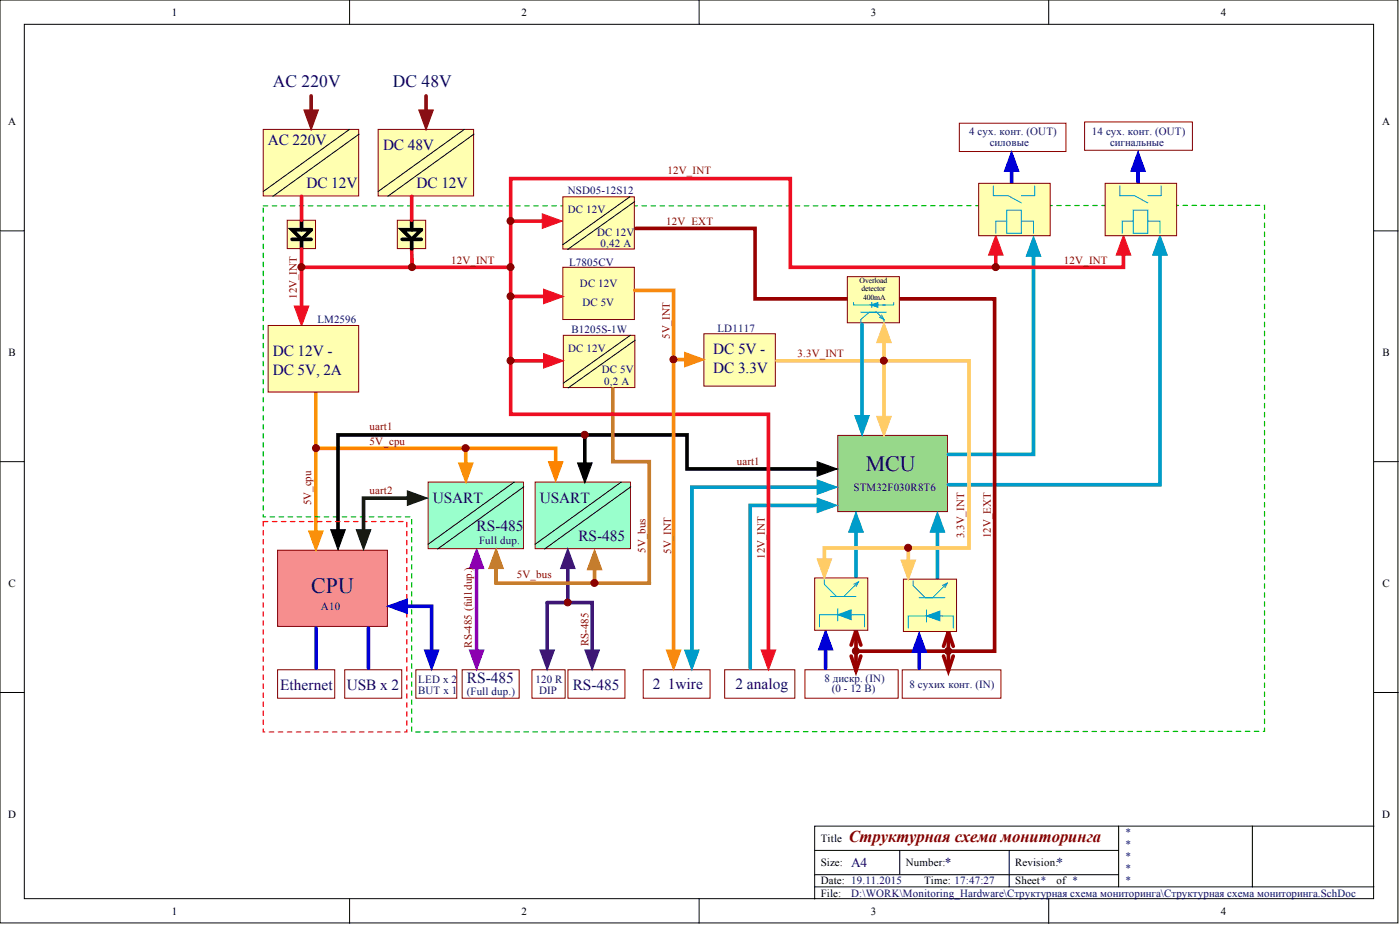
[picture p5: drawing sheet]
<svg xmlns="http://www.w3.org/2000/svg" width="292mm" height="193mm" viewBox="0 0 292 193" stroke-linecap="round" stroke-linejoin="round" font-family="sans-serif">
<g fill="#fff" stroke="#000" stroke-width=".21">
<path d="M0 0h291.7v192.5h-291.7z"/>
<path d="M5.1 5.1h281.5v182.4h-281.5z"/>
</g>
<g fill="none" stroke="#000" stroke-width=".21">
<path d="M72.9 0v5.1M145.9 0v5.1M218.8 0v5.1M0 48.2h5.1M286.7 48.2h5M0 96.3h5.1M286.7 96.3h5M0 144.5h5.1M286.7 144.5h5M170 177.4h63.4M187.7 177.4v5.1M210.6 177.4v7.6"/>
<path d="M233.4 172.3v12.7M261.3 172.3h-91.3v15.2M286.7 172.3h-25.4v12.7M72.9 187.5v5.1M145.9 187.5v5.1M170 185h116.7M170 182.5h63.4M218.8 187.5v5.1"/>
</g>
<path d="M78.9 27h19.9v13.9h-19.9z" fill="#ffffb0" stroke="#800000" stroke-width=".21"/>
<path d="M57.9 114.8h22.9v15.9h-22.9z" fill="#f68e8e" stroke="#800000" stroke-width=".21"/>
<path d="M96.9 27l-18 12.9M98.9 28l-18 13" fill="none" stroke="#000" stroke-width=".21"/>
<path d="M54.9 27h19.9v13.9h-19.9z" fill="#ffffb0" stroke="#800000" stroke-width=".21"/>
<path d="M72.9 27l-18 12.9M74.9 28l-18 13" fill="none" stroke="#000" stroke-width=".21"/>
<path d="M111.6 100.6h19.9v13.9h-19.9z" fill="#9fc" stroke="#800000" stroke-width=".21"/>
<path d="M129.6 100.6l-18 12.9M131.6 101.6l-18 12.9" fill="none" stroke="#000" stroke-width=".21"/>
<path d="M65.9 81.9v31.9" fill="none" stroke="#fa8e02" stroke-width=".76"/>
<path d="M64.4 110.8h3l-1.5 4.1z" fill="#fa8e02"/>
<path d="M64.4 110.8h3l-1.5 4.1z" fill="none" stroke="#fa8e02" stroke-width=".21"/>
<path d="M59.9 46h5.9v5.9h-5.9z" fill="#ffffb0" stroke="#800000" stroke-width=".21"/>
<path d="M60.9 47.9h4l-2 2zM60.9 49.9h4M62.9 46v1.9M62.9 49.9v2" fill="none" stroke="#000" stroke-width=".76"/>
<path d="M62.9 51.9v3.9h23.1l-.1-3.9M62.9 55.8v11.1" fill="none" stroke="#ee0e22" stroke-width=".76"/>
<path d="M61.4 63.8h3l-1.5 4.2z" fill="#ee0e22"/>
<path d="M61.4 63.8h3l-1.5 4.2z" fill="none" stroke="#ee0e22" stroke-width=".21"/>
<path d="M174.8 90.8h22.9v15.9h-22.9z" fill="#97d88a" stroke="#800000" stroke-width=".21"/>
<path d="M64.9 20v6" fill="none" stroke="#8e0815" stroke-width=".76"/>
<path d="M63.4 22.9h3l-1.5 4.2z" fill="#8e0815"/>
<path d="M63.4 22.9h3l-1.5 4.2z" fill="none" stroke="#8e0815" stroke-width=".21"/>
<path d="M88.9 20v6" fill="none" stroke="#8e0815" stroke-width=".76"/>
<path d="M87.4 22.9h3l-1.5 4.2z" fill="#8e0815"/>
<path d="M87.4 22.9h3l-1.5 4.2z" fill="none" stroke="#8e0815" stroke-width=".21"/>
<path d="M82.9 46h5.9v5.9h-5.9z" fill="#ffffb0" stroke="#800000" stroke-width=".21"/>
<path d="M83.9 47.9h4l-2 2zM83.9 49.9h4M85.9 46v1.9M85.9 49.9v2" fill="none" stroke="#000" stroke-width=".76"/>
<circle cx="62.9" cy="55.7" r=".72" fill="#800000" stroke="#800000" stroke-width=".21"/>
<path d="M66 93.5h49.9v5.9" fill="none" stroke="#fd8300" stroke-width=".76"/>
<path d="M114.4 96.3h3.1l-1.6 4.2z" fill="#fd8300"/>
<path d="M114.4 96.3h3.1l-1.6 4.2z" fill="none" stroke="#fd8300" stroke-width=".21"/>
<circle cx="65.9" cy="93.5" r=".72" fill="#800000" stroke="#800000" stroke-width=".21"/>
<path d="M118.5 139.7h11.9v6h-11.9z" fill="none" stroke="#800000" stroke-width=".21"/>
<path d="M118.5 125.7h5v12.9" fill="none" stroke="#48128a" stroke-width=".76"/>
<path d="M122 135.6h3.1l-1.6 4.2z" fill="#48128a"/>
<path d="M122 135.6h3.1l-1.6 4.2z" fill="none" stroke="#48128a" stroke-width=".21"/>
<path d="M57.9 139.7h11.9v6h-11.9zM71.9 139.7h11.9v6h-11.9z" fill="none" stroke="#800000" stroke-width=".21"/>
<path d="M66 131v8.4M76.9 131v8.4" fill="none" stroke="#0000bf" stroke-width=".76"/>
<path d="M146.9 69.6h14.9v10.9h-14.9z" fill="#ffffb0" stroke="#800000" stroke-width=".21"/>
<path d="M226.3 25.4h22.5v6h-22.5zM111 139.7h6.9v6h-6.9zM151.2 139.7h14.6v6h-14.6zM188.2 139.8h20.6v5.9h-20.6z" fill="none" stroke="#800000" stroke-width=".21"/>
<path d="M55.9 67.9h18.9v13.9h-18.9z" fill="#ffffb0" stroke="#800000" stroke-width=".21"/>
<path d="M122 90.7h21.3v7.1h30.2" fill="none" stroke="#000" stroke-width=".76"/>
<path d="M170.5 96.3l4.2 1.5-4.2 1.6z" fill="#000"/>
<path d="M170.5 96.3l4.2 1.5-4.2 1.6z" fill="none" stroke="#000" stroke-width=".21"/>
<path d="M54.9 42.9l208.9-.1v109.8l-177.9 .1v-44.9h-31v-64.9" fill="none" stroke="#00bf00" stroke-width=".25" stroke-dasharray=".9 .9"/>
<path d="M162.1 75.3h22.3v14.6" fill="none" stroke="#fc6" stroke-width=".76"/>
<path d="M182.9 86.9h3.1l-1.6 4.1z" fill="#fc6"/>
<path d="M182.9 86.9h3.1l-1.6 4.1z" fill="none" stroke="#fc6" stroke-width=".21"/>
<path d="M122 99.6v-8.9h-51.5v22.8" fill="none" stroke="#000" stroke-width=".76"/>
<path d="M69 110.5h3l-1.5 4.2zM120.5 96.6h3l-1.5 4.1z" fill="#000"/>
<path d="M120.5 96.6h3l-1.5 4.1zM69 110.5h3l-1.5 4.2z" fill="none" stroke="#000" stroke-width=".21"/>
<path d="M114.2 125.7v12.9" fill="none" stroke="#48128a" stroke-width=".76"/>
<path d="M112.6 135.6h3.1l-1.5 4.2z" fill="#48128a"/>
<path d="M112.6 135.6h3.1l-1.5 4.2z" fill="none" stroke="#48128a" stroke-width=".21"/>
<path d="M117.5 70h15v10.9h-15z" fill="#ffffb0" stroke="#800000" stroke-width=".21"/>
<path d="M131.5 70l-14 9.9M132.5 71l-14 9.9" fill="none" stroke="#000" stroke-width=".21"/>
<path d="M62.9 41v5M85.9 41v5" fill="none" stroke="#ee0e22" stroke-width=".76"/>
<path d="M124.1 115.8v5.9h11.4v-.2" fill="none" stroke="#c87b0c" stroke-width=".76"/>
<path d="M124.1 114.7l1.5 4.2h-3.1z" fill="#c87b0c"/>
<path d="M124.1 114.7l1.5 4.2h-3.1z" fill="none" stroke="#c87b0c" stroke-width=".21"/>
<path d="M117.4 55.8h14.9v10.9h-14.9z" fill="#ffffb0" stroke="#800000" stroke-width=".21"/>
<path d="M86 55.8h20.5v6h9.9" fill="none" stroke="#ee0e22" stroke-width=".76"/>
<path d="M113.4 60.3l4.2 1.5-4.2 1.6z" fill="#ee0e22"/>
<path d="M113.4 60.3l4.2 1.5-4.2 1.6z" fill="none" stroke="#ee0e22" stroke-width=".21"/>
<path d="M127.9 81.1v15.2h7.6v25.4" fill="none" stroke="#c87b0c" stroke-width=".76"/>
<path d="M132.4 60.6h8.1v14.4h5.4" fill="none" stroke="#ff8b0f" stroke-width=".76"/>
<path d="M142.8 73.5l4.2 1.5-4.2 1.5z" fill="#ff8b0f"/>
<path d="M142.8 73.5l4.2 1.5-4.2 1.5z" fill="none" stroke="#ff8b0f" stroke-width=".21"/>
<path d="M54.9 108.8v43.9h30v-43.9h-30" fill="none" stroke="#f00" stroke-width=".25" stroke-dasharray=".9 .9"/>
<path d="M134.2 139.7h14v6h-14z" fill="none" stroke="#800000" stroke-width=".21"/>
<path d="M173.5 101.6h-29.2v37" fill="none" stroke="#009cca" stroke-width=".76"/>
<path d="M142.8 135.6h3.1l-1.6 4.2z" fill="#009cca"/>
<path d="M142.8 135.6h3.1l-1.6 4.2z" fill="none" stroke="#009cca" stroke-width=".21"/>
<path d="M170.5 100.1l4.2 1.5-4.2 1.6z" fill="#009cca"/>
<path d="M170.5 100.1l4.2 1.5-4.2 1.6z" fill="none" stroke="#009cca" stroke-width=".21"/>
<circle cx="86" cy="55.7" r=".72" fill="#800000" stroke="#800000" stroke-width=".21"/>
<path d="M106.5 46.1h9.7" fill="none" stroke="#ee0e22" stroke-width=".76"/>
<path d="M113.1 44.6l4.2 1.5-4.2 1.6z" fill="#ee0e22"/>
<path d="M113.1 44.6l4.2 1.5-4.2 1.6z" fill="none" stroke="#ee0e22" stroke-width=".21"/>
<path d="M195.6 108v12.6" fill="none" stroke="#009cca" stroke-width=".76"/>
<path d="M195.6 106.8l1.5 4.2h-3z" fill="#009cca"/>
<path d="M195.6 106.8l1.5 4.2h-3z" fill="none" stroke="#009cca" stroke-width=".21"/>
<path d="M237.5 32.7v6.8" fill="none" stroke="#00f" stroke-width=".76"/>
<path d="M237.5 31.6l1.5 4.1h-3.1z" fill="#00f"/>
<path d="M237.5 31.6l1.5 4.1h-3.1z" fill="none" stroke="#00f" stroke-width=".21"/>
<path d="M242 50.2v50.9h-44.1" fill="none" stroke="#009cca" stroke-width=".76"/>
<path d="M242 49l1.5 4.2h-3z" fill="#009cca"/>
<path d="M242 49l1.5 4.2h-3z" fill="none" stroke="#009cca" stroke-width=".21"/>
<path d="M173.5 105.4h-17v34" fill="none" stroke="#009cca" stroke-width=".76"/>
<path d="M170.5 103.9l4.2 1.5-4.2 1.6z" fill="#009cca"/>
<path d="M170.5 103.9l4.2 1.5-4.2 1.6z" fill="none" stroke="#009cca" stroke-width=".21"/>
<path d="M106.5 61.6v13.7h9.9" fill="none" stroke="#ee0e22" stroke-width=".76"/>
<path d="M113.4 73.8l4.2 1.5-4.2 1.5z" fill="#ee0e22"/>
<path d="M113.4 73.8l4.2 1.5-4.2 1.5z" fill="none" stroke="#ee0e22" stroke-width=".21"/>
<path d="M200.2 25.7h22.2v5.9h-22.2z" fill="none" stroke="#800000" stroke-width=".21"/>
<path d="M211.1 32.7v6.8" fill="none" stroke="#00f" stroke-width=".76"/>
<path d="M211.1 31.6l1.5 4.1h-3.1z" fill="#00f"/>
<path d="M211.1 31.6l1.5 4.1h-3.1z" fill="none" stroke="#00f" stroke-width=".21"/>
<path d="M215.6 50.4v44.4h-17.7" fill="none" stroke="#009cca" stroke-width=".76"/>
<path d="M215.6 49.3l1.6 4.2h-3.1z" fill="#009cca"/>
<path d="M215.6 49.3l1.6 4.2h-3.1z" fill="none" stroke="#009cca" stroke-width=".21"/>
<path d="M207.8 50.2v5.6h-42.9v-18.5h-58.4v18.5" fill="none" stroke="#ee0e22" stroke-width=".76"/>
<path d="M207.8 49l1.5 4.2h-3.1z" fill="#ee0e22"/>
<path d="M207.8 49l1.5 4.2h-3.1z" fill="none" stroke="#ee0e22" stroke-width=".21"/>
<path d="M234.4 50.2v5.6h-26.6" fill="none" stroke="#ee0e22" stroke-width=".76"/>
<path d="M234.4 49l1.5 4.2h-3z" fill="#ee0e22"/>
<path d="M234.4 49l1.5 4.2h-3z" fill="none" stroke="#ee0e22" stroke-width=".21"/>
<path d="M118.5 115.6v10.1h-4.3" fill="none" stroke="#48128a" stroke-width=".76"/>
<path d="M118.5 114.4l1.5 4.2h-3z" fill="#48128a"/>
<path d="M118.5 114.4l1.5 4.2h-3z" fill="none" stroke="#48128a" stroke-width=".21"/>
<circle cx="118.4" cy="125.7" r=".72" fill="#800000" stroke="#800000" stroke-width=".21"/>
<path d="M96.4 139.7h11.9v6h-11.9z" fill="none" stroke="#800000" stroke-width=".21"/>
<path d="M99.4 115.6v23" fill="none" stroke="#8c00d4" stroke-width=".76"/>
<path d="M99.4 114.4l1.6 4.2h-3.1z" fill="#8c00d4"/>
<path d="M99.4 114.4l1.6 4.2h-3.1z" fill="none" stroke="#8c00d4" stroke-width=".21"/>
<path d="M97.9 135.6h3.1l-1.6 4.2z" fill="#8c00d4"/>
<path d="M97.9 135.6h3.1l-1.6 4.2z" fill="none" stroke="#8c00d4" stroke-width=".21"/>
<path d="M89.3 100.6h19.9v13.9h-19.9z" fill="#9fc" stroke="#800000" stroke-width=".21"/>
<path d="M107.3 100.6l-18 12.9M109.3 101.6l-18 12.9" fill="none" stroke="#000" stroke-width=".21"/>
<path d="M97.2 93.5v6.1" fill="none" stroke="#fa8e02" stroke-width=".76"/>
<path d="M95.7 96.6h3l-1.5 4.1z" fill="#fa8e02"/>
<path d="M95.7 96.6h3l-1.5 4.1z" fill="none" stroke="#fa8e02" stroke-width=".21"/>
<path d="M88 103.9h-12.1v9.6" fill="none" stroke="#003609" stroke-width=".76"/>
<path d="M74.3 110.5h3.1l-1.5 4.2z" fill="#003609"/>
<path d="M74.3 110.5h3.1l-1.5 4.2z" fill="none" stroke="#003609" stroke-width=".21"/>
<path d="M85 102.4l4.2 1.5-4.2 1.5z" fill="#003609"/>
<path d="M85 102.4l4.2 1.5-4.2 1.5z" fill="none" stroke="#003609" stroke-width=".21"/>
<circle cx="97.1" cy="93.5" r=".72" fill="#800000" stroke="#800000" stroke-width=".21"/>
<path d="M103.5 115.6v6.1h20.6v-.2" fill="none" stroke="#c87b0c" stroke-width=".76"/>
<path d="M103.5 114.4l1.5 4.2h-3z" fill="#c87b0c"/>
<path d="M103.5 114.4l1.5 4.2h-3z" fill="none" stroke="#c87b0c" stroke-width=".21"/>
<g fill="#800000" stroke="#800000" stroke-width=".21">
<circle cx="124" cy="121.6" r=".72"/>
<circle cx="122" cy="90.7" r=".72"/>
</g>
<path d="M132.7 47.7h24.8v14.7h50v73.4h-9.6v-4M196.9 134.8l1-3 1 3" fill="none" stroke="#900" stroke-width=".76"/>
<path d="M86.8 139.7h8.5v6h-8.5z" fill="none" stroke="#800000" stroke-width=".21"/>
<path d="M81.9 126.5h8.2v12.1" fill="none" stroke="#0000bf" stroke-width=".76"/>
<path d="M80.8 126.5l4.2-1.6v3.1z" fill="#0000bf"/>
<path d="M80.8 126.5l4.2-1.6v3.1z" fill="none" stroke="#0000bf" stroke-width=".21"/>
<path d="M88.5 135.6h3.1l-1.5 4.2z" fill="#0000bf"/>
<path d="M88.5 135.6h3.1l-1.5 4.2z" fill="none" stroke="#0000bf" stroke-width=".21"/>
<circle cx="106.5" cy="55.7" r=".72" fill="#800000" stroke="#800000" stroke-width=".21"/>
<path d="M117.4 41.1h14.9v10.9h-14.9z" fill="#ffffb0" stroke="#800000" stroke-width=".21"/>
<path d="M131.4 41.1l-14 9.9M132.4 42.1l-14 9.9" fill="none" stroke="#000" stroke-width=".21"/>
<path d="M106.5 75.3v11.1h53.8v52.2" fill="none" stroke="#ee0e22" stroke-width=".76"/>
<path d="M158.8 135.6h3.1l-1.6 4.2z" fill="#ee0e22"/>
<path d="M158.8 135.6h3.1l-1.6 4.2z" fill="none" stroke="#ee0e22" stroke-width=".21"/>
<path d="M167.9 139.7h19.5v6h-19.5z" fill="none" stroke="#800000" stroke-width=".21"/>
<path d="M178.6 108v12.6" fill="none" stroke="#009cca" stroke-width=".76"/>
<path d="M178.6 106.8l1.5 4.2h-3z" fill="#009cca"/>
<path d="M178.6 106.8l1.5 4.2h-3z" fill="none" stroke="#009cca" stroke-width=".21"/>
<path d="M172.3 132.6v6.8" fill="none" stroke="#00f" stroke-width=".76"/>
<path d="M172.3 131.4l1.5 4.2h-3.1z" fill="#00f"/>
<path d="M172.3 131.4l1.5 4.2h-3.1z" fill="none" stroke="#00f" stroke-width=".21"/>
<path d="M177.6 134.6l1-3.1 1 3.1M178.6 131.5v4.3h19.3" fill="none" stroke="#900" stroke-width=".76"/>
<circle cx="207.7" cy="55.7" r=".72" fill="#800000" stroke="#800000" stroke-width=".21"/>
<path d="M230.6 38.2h14.9v11h-14.9z" fill="#ffffb0" stroke="#800000" stroke-width=".21"/>
<path d="M233.6 38.8v2M242.3 38.8v2h-2.8M233.6 40.8h3.1l2.8 1.5M233.6 40.8h.3M236.4 43.8h3.1v4.9h-3.1zM236.4 46.1h-2.2v2.6M239.5 46.1h2.5v2.6" fill="none" stroke="#009cca" stroke-width=".21"/>
<path d="M204.2 38.2h14.9v11h-14.9z" fill="#ffffb0" stroke="#800000" stroke-width=".21"/>
<path d="M207.3 38.8v2M215.9 38.8v2h-2.8M207.3 40.8h3l2.8 1.5M207.3 40.8h.2M210.1 43.8h3v4.9h-3zM210.1 46.1h-2.3v2.6M213.1 46.1h2.5v2.6" fill="none" stroke="#009cca" stroke-width=".21"/>
<g fill="#800000" stroke="#800000" stroke-width=".21">
<circle cx="106.5" cy="46.1" r=".72"/>
<circle cx="106.5" cy="61.8" r=".72"/>
<circle cx="106.5" cy="75.2" r=".72"/>
</g>
<path d="M177.6 136.9l1 3 1-3M178.6 135.6v4.3M196.9 136.9l1 3 1-3M197.9 135.6v4.3" fill="none" stroke="#900" stroke-width=".76"/>
<path d="M188.5 120.8h11.1v10.9h-11.1z" fill="#ffffb0" stroke="#800000" stroke-width=".21"/>
<path d="M194.1 128.5h2.5" fill="none" stroke="#009cca" stroke-width=".21"/>
<path d="M193.3 128.5l2.8-1v2z" fill="#009cca"/>
<path d="M190.5 121.1v1.1l2.6 2.5h1.5M191.8 124.7h5.3M193.3 128.5l2.8-1v2zM193.3 128.5h-3.8v2.5M193.3 127.2v2.6M196.6 128.5h2.3v2.5M196.7 122.1l.9-.4-.5 .9M197.6 121.7l-3 3h-.3" fill="none" stroke="#009cca" stroke-width=".21"/>
<path d="M170 120.6h11.1v10.9h-11.1z" fill="#ffffb0" stroke="#800000" stroke-width=".21"/>
<path d="M175.6 128.2h2.5" fill="none" stroke="#009cca" stroke-width=".21"/>
<path d="M174.8 128.2l2.8-1v2.1z" fill="#009cca"/>
<path d="M172 120.9v1l2.5 2.5h1.6M173.3 124.4h5.3M174.8 128.2l2.8-1v2.1zM174.8 128.2h-3.8v2.6M174.8 127v2.5M178.1 128.2h2.3v2.6M178.1 121.9l1-.5-.5 1M179.1 121.4l-3 3h-.3" fill="none" stroke="#009cca" stroke-width=".21"/>
<path d="M191.8 133.1v6.3" fill="none" stroke="#00f" stroke-width=".76"/>
<path d="M191.8 131.9l1.5 4.2h-3z" fill="#00f"/>
<path d="M191.8 131.9l1.5 4.2h-3z" fill="none" stroke="#00f" stroke-width=".21"/>
<path d="M184.4 75.3h17.8v39h-30.2v5.3" fill="none" stroke="#fc6" stroke-width=".76"/>
<path d="M170.5 116.6h3l-1.5 4.2z" fill="#fc6"/>
<path d="M170.5 116.6h3l-1.5 4.2z" fill="none" stroke="#fc6" stroke-width=".21"/>
<path d="M189.5 114.3v5.6" fill="none" stroke="#fc6" stroke-width=".76"/>
<path d="M188 116.8h3l-1.5 4.2z" fill="#fc6"/>
<path d="M188 116.8h3l-1.5 4.2z" fill="none" stroke="#fc6" stroke-width=".21"/>
<circle cx="189.5" cy="114.3" r=".72" fill="#800000" stroke="#800000" stroke-width=".21"/>
<path d="M140.5 75v63.6" fill="none" stroke="#ff8b0f" stroke-width=".76"/>
<path d="M139 135.6h3.1l-1.6 4.2z" fill="#ff8b0f"/>
<path d="M139 135.6h3.1l-1.6 4.2z" fill="none" stroke="#ff8b0f" stroke-width=".21"/>
<circle cx="140.5" cy="75" r=".72" fill="#800000" stroke="#800000" stroke-width=".21"/>
<path d="M176.8 57.7h10.9v9.6h-10.9z" fill="#ffffb0" stroke="#800000" stroke-width=".21"/>
<g fill="#800000" stroke="#800000" stroke-width=".21">
<circle cx="178.6" cy="135.8" r=".72"/>
<circle cx="197.8" cy="135.8" r=".72"/>
</g>
<path d="M179.6 65.1h5.3M182.1 63.6h2.6M182.7 65.1h.2l1.5 1.6v.7M182.9 65.1h-1.5l-1.8 1.6v.7M183.9 65.7l.5 1-.9-.5" fill="none" stroke="#009cca" stroke-width=".21"/>
<path d="M181.8 63.6l1.4-.5v1z" fill="#009cca"/>
<path d="M178.1 63.1v.5h3.8M181.8 63.6l1.4-.5v1zM186.5 63.1v.5h-2.3" fill="none" stroke="#009cca" stroke-width=".21"/>
<path d="M181.9 63.1v1" fill="none" stroke="#009cca" stroke-width=".25"/>
<path d="M179.9 67.7v22" fill="none" stroke="#009cca" stroke-width=".76"/>
<path d="M178.3 86.7h3.1l-1.5 4.2z" fill="#009cca"/>
<path d="M178.3 86.7h3.1l-1.5 4.2z" fill="none" stroke="#009cca" stroke-width=".21"/>
<path d="M184.4 68.4v6.6" fill="none" stroke="#fc6" stroke-width=".76"/>
<path d="M184.4 67.3l1.6 4.2h-3.1z" fill="#fc6"/>
<path d="M184.4 67.3l1.6 4.2h-3.1z" fill="none" stroke="#fc6" stroke-width=".21"/>
<circle cx="184.4" cy="75.2" r=".72" fill="#800000" stroke="#800000" stroke-width=".21"/>
<g font-size="4.6" fill="#000080">
<text x="180.6" y="98.3">MCU</text>
<text x="64.9" y="123.8">CPU</text>
</g>
<g font-size="3.6" fill="#000080">
<text x="56.9" y="18.3">AC 220V</text>
<text x="81.9" y="18.3">DC 48V</text>
</g>
<text font-size="3.5" fill="#800000" x="177.1" y="175.6">Структурная схема мониторинга</text>
<g font-size="3.2" fill="#000080">
<text x="55.9" y="30.2">AC 220V</text>
<text x="79.9" y="31.3">DC 48V</text>
<text x="63.9" y="39.3">DC 12V</text>
<text x="86.9" y="39.3">DC 12V</text>
<text x="56.9" y="74.2">DC 12V -</text>
<text x="148.8" y="73.9">DC 5V -</text>
<text x="148.8" y="77.9">DC 3.3V</text>
<text x="56.9" y="78.1">DC 5V, 2A</text>
<text x="90.3" y="104.8">USART</text>
<text x="112.6" y="104.8">USART</text>
<text x="99.4" y="110.8">RS-485</text>
<text x="120.7" y="112.9">RS-485</text>
<text x="97.4" y="142.5">RS-485</text>
<text x="136.2" y="143.8">2 1wire</text>
<text x="153.5" y="143.8">2 analog</text>
<text x="58.4" y="144">Ethernet</text>
<text x="72.4" y="144">USB x 2</text>
<text x="119.5" y="144">RS-485</text>
</g>
<g font-size="2.8" fill="#000080">
<text x="177.6" y="180.9">A4</text>
<text x="197.1" y="180.9">*</text>
<text x="220.5" y="180.9">*</text>
</g>
<g font-size="2.3">
<text x="35.9" y="3.3">1</text>
<text x="108.8" y="3.3">2</text>
<text x="181.7" y="3.3">3</text>
<text x="254.7" y="3.3">4</text>
<text x="1.7" y="26.1">A</text>
<text x="288.4" y="26.1">A</text>
<text x="1.8" y="74.3">B</text>
<text x="288.4" y="74.3">B</text>
<text x="1.8" y="122.4">C</text>
<text x="288.4" y="122.4">C</text>
<text x="1.7" y="170.6">D</text>
<text x="288.4" y="170.6">D</text>
<text x="171.2" y="175.6">Title</text>
<text x="171.2" y="180.7">Size:</text>
<text x="171.2" y="184.5">Date: 19.11.2015</text>
<text x="189" y="180.7">Number:</text>
<text x="192.8" y="184.5">Time: 17:47:27</text>
<text x="211.8" y="180.7">Revision:</text>
<text x="211.8" y="184.5">Sheet*</text>
<text x="220.5" y="184.5">of *</text>
<text x="35.9" y="190.8">1</text>
<text x="108.8" y="190.8">2</text>
<text x="171.2" y="187">File:</text>
<text x="181.7" y="190.8">3</text>
<text x="254.7" y="190.8">4</text>
</g>
<g font-size="2.3" fill="#000080">
<text x="202.2" y="28.1">4 сух. конт. (OUT)</text>
<text x="227.8" y="28.1">14 сух. конт. (OUT)</text>
<text x="206.5" y="30.4">силовые</text>
<text x="231.6" y="30.4">сигнальные</text>
<text x="118.5" y="40.6">NSD05-12S12</text>
<text x="118.5" y="44.5">DC 12V</text>
<text x="124.6" y="49.2">DC 12V</text>
<text x="125.3" y="51.5">0,42 A</text>
<text x="118.7" y="55.5">L7805CV</text>
<text x="121" y="59.8">DC 12V</text>
<text x="121.5" y="63.9">DC 5V</text>
<text x="66.2" y="67.4">LM2596</text>
<text x="119.2" y="69.4">B1205S-1W</text>
<text x="149.7" y="69.2">LD1117</text>
<text x="118.6" y="73.5">DC 12V</text>
<text x="125.6" y="77.8">DC 5V</text>
<text x="126.1" y="80.3">0,2 A</text>
<text x="178.1" y="102.4">STM32F030R8T6</text>
<text x="100" y="113.5">Full dup.</text>
<text x="67" y="127.2">A10</text>
<text x="87.3" y="142.4">LED x 2</text>
<text x="111.7" y="142.4">120 R</text>
<text x="172" y="142.2">8 дискр. (IN)</text>
<text x="189.8" y="143.5">8 сухих конт. (IN)</text>
<text x="87.3" y="144.7">BUT x 1</text>
<text x="97.4" y="145">(Full dup.)</text>
<text x="112.5" y="144.7">DIP</text>
<text x="173.5" y="144.5">(0 - 12 В)</text>
<text x="234.7" y="174.4">*</text>
<text x="234.7" y="176.9">*</text>
<text x="234.7" y="179.4">*</text>
<text x="234.7" y="182">*</text>
<text x="234.7" y="184.5">*</text>
<text x="177.6" y="187">D:\WORK\Monitoring_Hardware\Структурная схема мониторинга\Структурная схема мониторинга.SchDoc</text>
</g>
<g font-size="2.3" fill="#800000">
<text x="139.3" y="36.2">12V_INT</text>
<text x="139" y="46.9">12V_EXT</text>
<text x="94.1" y="55">12V_INT</text>
<text x="222" y="55">12V_INT</text>
<text x="61.9" y="62.4" transform="rotate(-90 61.9 62.4)">12V_INT</text>
<text x="139.8" y="70.7" transform="rotate(-90 139.8 70.7)">5V_INT</text>
<text x="166.4" y="74.5">3.3V_INT</text>
<text x="77.1" y="89.7">uart1</text>
<text x="77.1" y="92.8">5V_cpu</text>
<text x="153.7" y="97.1">uart1</text>
<text x="64.9" y="105.4" transform="rotate(-90 64.9 105.4)">5V_cpu</text>
<text x="77.1" y="103.2">uart2</text>
<text x="201.2" y="112.3" transform="rotate(-90 201.2 112.3)">3.3V_INT</text>
<text x="206.8" y="112.3" transform="rotate(-90 206.8 112.3)">12V_EXT</text>
<text x="134.7" y="115.3" transform="rotate(-90 134.7 115.3)">5V_bus</text>
<text x="140" y="115.6" transform="rotate(-90 140 115.6)">5V_INT</text>
<text x="159.6" y="116.6" transform="rotate(-90 159.6 116.6)">12V_INT</text>
<text x="107.8" y="120.6">5V_bus</text>
<text x="98.4" y="135.1" transform="rotate(-90 98.4 135.1)">RS-485 (full dup.)</text>
<text x="122.8" y="134.8" transform="rotate(-90 122.8 134.8)">RS-485</text>
</g>
<g font-size="1.6">
<text x="179.4" y="59">Overload</text>
<text x="179.8" y="60.7">detector</text>
<text x="180.1" y="62.5">400mA</text>
</g>
</svg>
